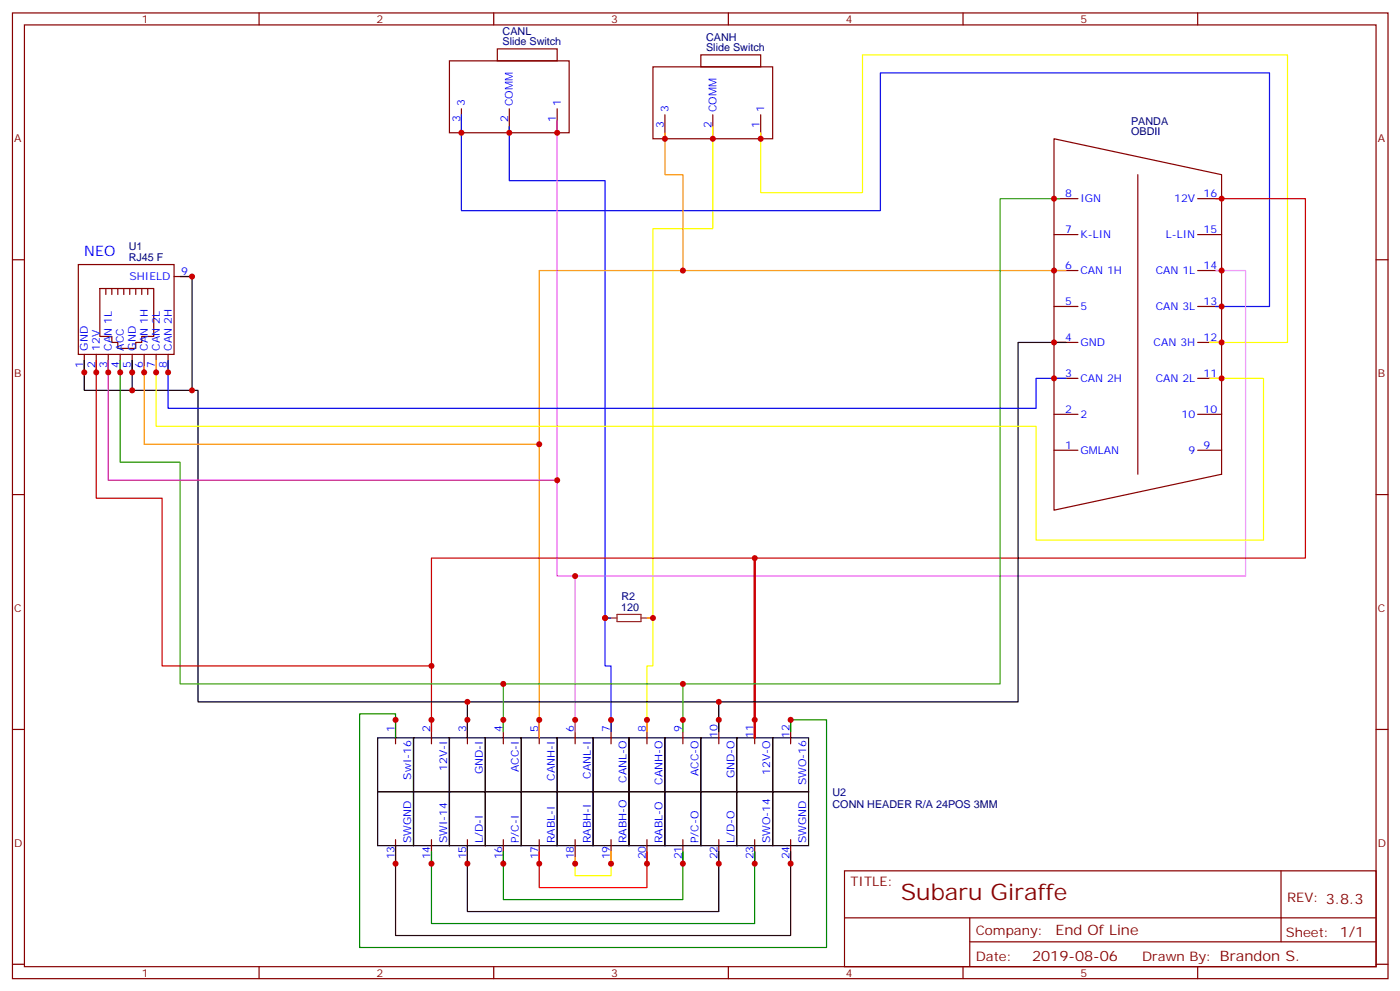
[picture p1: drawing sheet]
<svg xmlns="http://www.w3.org/2000/svg" width="413mm" height="292mm" viewBox="0 0 413 292" stroke-linecap="round" stroke-linejoin="round" font-family="sans-serif">
<g fill="none" stroke="#870000" stroke-width=".35">
<path d="M3.7 3.8h405.3v284.3h-405.3zM7.2 7.3h398.3v277.3h-398.3zM76.3 3.8v3.5M132.4 17.9h35.3v21.2h-35.3zM145.5 3.8v3.5M146.5 14.4h17.7v3.5h-17.7zM192.4 19.7h35.3v21.2h-35.3zM206.5 16.2h17.7v3.5h-17.7zM214.6 3.8v3.5M283.8 3.8v3.5M352.9 3.8v3.5M136 32v7.1"/>
<path d="M150.1 32v7.1M164.2 32v7.1M195.9 33.8v7.1M210 33.8v7.1M224.2 33.8v7.1M310.6 40.9l49.4 10.5v88.2l-49.4 10.6zM310.6 58.5h7M335.3 51.4v88.2M352.9 58.5h7.1M3.7 76.5h3.5M23.1 77.9h28.2v26.5h-28.2zM310.6 79.7h7"/>
<path d="M310.6 69.1h7M352.9 79.7h7.1M352.9 69.1h7.1M405.5 76.5h3.5M29.4 84.9h15.9v14.2h-3.5v1.7h-1.8v1.8h-5.3v-1.8h-1.8v-1.7h-3.5zM31.2 84.9v1.8M32.9 84.9v1.8M34.7 84.9v1.8M36.5 84.9v1.8M38.2 84.9v1.8M40 84.9v1.8M41.8 84.9v1.8"/>
<path d="M43.5 84.9v1.8M51.3 81.4h5.3M310.6 90.2h7M352.9 90.2h7.1M24.8 104.4v5.2M28.4 104.4v5.2M31.9 104.4v5.2M35.4 104.4v5.2M38.9 104.4v5.2M42.5 104.4v5.2M46 104.4v5.2M49.5 104.4v5.2"/>
<path d="M310.6 111.4h7M310.6 100.8h7M352.9 111.4h7.1M352.9 100.8h7.1M310.6 132.6h7M310.6 122h7M352.9 132.6h7.1M352.9 122h7.1M3.7 145.6h3.5M405.5 145.6h3.5M3.7 214.8h3.5M116.6 211.9v7.1"/>
<path d="M127.1 211.9v7.1M137.7 211.9v7.1M148.3 211.9v7.1M158.9 211.9v7.1M169.5 211.9v7.1M180.1 211.9v7.1M190.6 211.9v7.1M201.2 211.9v7.1M211.8 211.9v7.1M222.4 211.9v7.1M233 211.9v7.1M405.5 214.8h3.5"/>
<path d="M116.6 247.2v7.1M127.1 247.2v7.1M137.7 247.2v7.1M148.3 247.2v7.1M158.9 247.2v7.1M169.5 247.2v7.1M180.1 247.2v7.1M190.6 247.2v7.1M201.2 247.2v7.1M211.8 247.2v7.1M222.4 247.2v7.1M233 247.2v7.1"/>
<path d="M248.8 256.4h156.7v28.2h-156.7zM377.5 256.4v20.9M248.9 270.2h156.5M285.8 277.3h119.6M285.8 270.2v14.2M3.7 283.9h3.5M76.3 284.6v3.5M145.5 284.6v3.5M214.6 284.6v3.5M283.8 284.6v3.5M352.9 284.6v3.5M405.5 283.9h3.5"/>
</g>
<g fill="none" stroke="#000" stroke-width=".35">
<path d="M53.1 81.4h3.5v33.5h-31.8v-8.8M38.9 106.1v8.8M56.6 114.9h1.7v91.8h79.4M314.1 100.8h-14.1v105.9h-88.2M111.3 217.2h10.5v15.9h-10.5zM121.8 217.2h10.6v15.9h-10.6zM132.4 217.2h10.6v15.9h-10.6zM143 217.2h10.6v15.9h-10.6zM153.6 217.2h10.6v15.9h-10.6zM164.2 217.2h10.6v15.9h-10.6zM174.8 217.2h10.5v15.9h-10.5zM185.3 217.2h10.6v15.9h-10.6z"/>
<path d="M195.9 217.2h10.6v15.9h-10.6zM206.5 217.2h10.6v15.9h-10.6zM211.8 215.5v-8.8h-74.1v10.5M217.1 217.2h10.6v15.9h-10.6zM227.7 217.2h10.6v15.9h-10.6zM111.3 233.1h10.5v15.9h-10.5zM121.8 233.1h10.6v15.9h-10.6zM132.4 233.1h10.6v15.9h-10.6zM143 233.1h10.6v15.9h-10.6zM153.6 233.1h10.6v15.9h-10.6zM164.2 233.1h10.6v15.9h-10.6zM174.8 233.1h10.5v15.9h-10.5z"/>
<path d="M185.3 233.1h10.6v15.9h-10.6zM195.9 233.1h10.6v15.9h-10.6zM206.5 233.1h10.6v15.9h-10.6zM217.1 233.1h10.6v15.9h-10.6zM227.7 233.1h10.6v15.9h-10.6zM137.7 249v19.4h74.1v-17.6"/>
</g>
<path d="M178.3 182h3.5M181.8 180.9h7.1v2.1h-7.1zM188.9 182h3.5" fill="none" stroke="#8c2424" stroke-width=".35"/>
<path d="M180.1 182h-1.8v14.1h1.8v19.4" fill="none" stroke="#30f" stroke-width=".35"/>
<path d="M210 37.3v30h-17.6v114.7M224.2 39.1v17.6h29.9v-40.5h125.3v84.6h-23M46 106.1v19.4h259.3v33.5h67v-47.6h-15.9M190.6 182h1.8v14.1h-1.8v19.4M180.1 250.8v7h-10.6v-5.3" fill="none" stroke="#ff0" stroke-width=".35"/>
<path d="M136 33.8v28.2h123.4v-40.6h114.7v68.8h-15.9M150.1 37.3v15.9h28.2v128.8M49.5 106.1v14.1h255.8v-8.8h8.8" fill="none" stroke="#00f" stroke-width=".35"/>
<path d="M195.9 39.1v12.3h5.3v28.3M314.1 79.7h-155.2v137.5M42.5 107.9v22.9h116.4" fill="none" stroke="#f90" stroke-width=".35"/>
<path d="M358.2 79.7h8.8v89.9h-197.5v45.9" fill="none" stroke="#c6f" stroke-width=".35"/>
<path d="M358.2 58.5h26.5v105.8h-257.6v51.2M28.4 106.1v40.6h19.4v49.4h79.3" fill="none" stroke="#c00" stroke-width=".35"/>
<path d="M222.4 164.3v52.9" fill="none" stroke="#c00" stroke-width=".71"/>
<path d="M312.3 58.5h-17.6v142.9h-93.5M35.4 106.1v30h17.7v65.3h95.2M148.3 215.5v-14.1h52.9v14.1" fill="none" stroke="#390" stroke-width=".35"/>
<path d="M164.2 35.6v134h5.3" fill="none" stroke="#f0f" stroke-width=".35"/>
<path d="M233 215.5v-3.6h10.6v67.1h-137.6v-68.8h10.6v7M127.1 250.8v21.1h95.3v-21.1M148.3 250.8v14.1h52.9v-14.1" fill="none" stroke="#008700" stroke-width=".35"/>
<path d="M158.9 250.8v10.5h31.7v-10.5" fill="none" stroke="#f00" stroke-width=".35"/>
<path d="M116.6 249v26.4h116.4v-24.6" fill="none" stroke="#300" stroke-width=".35"/>
<path d="M31.9 106.1v35.3h132.3" fill="none" stroke="#c0f" stroke-width=".35"/>
<g fill="#c00">
<circle cx="31.9" cy="109.6" r=".88"/>
<circle cx="46" cy="109.6" r=".88"/>
<circle cx="35.4" cy="109.6" r=".88"/>
<circle cx="38.9" cy="114.9" r=".88"/>
<circle cx="38.9" cy="109.6" r=".88"/>
<circle cx="233" cy="254.3" r=".88"/>
<circle cx="116.6" cy="254.3" r=".88"/>
<circle cx="211.8" cy="254.3" r=".88"/>
<circle cx="137.7" cy="254.3" r=".88"/>
<circle cx="190.6" cy="254.3" r=".88"/>
<circle cx="158.9" cy="254.3" r=".88"/>
<circle cx="233" cy="211.9" r=".88"/>
<circle cx="169.5" cy="169.6" r=".88"/>
<circle cx="164.2" cy="39.1" r=".88"/>
<circle cx="136" cy="39.1" r=".88"/>
<circle cx="201.2" cy="79.7" r=".88"/>
<circle cx="195.9" cy="40.9" r=".88"/>
<circle cx="158.9" cy="211.9" r=".88"/>
<circle cx="178.3" cy="182" r=".88"/>
<circle cx="192.4" cy="182" r=".88"/>
<circle cx="201.2" cy="201.4" r=".88"/>
<circle cx="211.8" cy="211.9" r=".88"/>
<circle cx="137.7" cy="211.9" r=".88"/>
<circle cx="127.1" cy="211.9" r=".88"/>
<circle cx="180.1" cy="211.9" r=".88"/>
<circle cx="190.6" cy="211.9" r=".88"/>
<circle cx="210" cy="40.9" r=".88"/>
<circle cx="224.2" cy="40.9" r=".88"/>
<circle cx="169.5" cy="211.9" r=".88"/>
<circle cx="222.4" cy="211.9" r=".88"/>
<circle cx="222.4" cy="164.3" r=".88"/>
<circle cx="148.3" cy="211.9" r=".88"/>
<circle cx="201.2" cy="211.9" r=".88"/>
<circle cx="211.8" cy="206.7" r=".88"/>
<circle cx="169.5" cy="254.3" r=".88"/>
<circle cx="180.1" cy="254.3" r=".88"/>
<circle cx="148.3" cy="254.3" r=".88"/>
<circle cx="201.2" cy="254.3" r=".88"/>
<circle cx="127.1" cy="254.3" r=".88"/>
<circle cx="222.4" cy="254.3" r=".88"/>
<circle cx="116.6" cy="211.9" r=".88"/>
<circle cx="150.1" cy="39.1" r=".88"/>
<circle cx="56.6" cy="81.4" r=".88"/>
<circle cx="24.8" cy="109.6" r=".88"/>
<circle cx="137.7" cy="206.7" r=".88"/>
<circle cx="148.3" cy="201.4" r=".88"/>
<circle cx="28.4" cy="109.6" r=".88"/>
<circle cx="127.1" cy="196.1" r=".88"/>
<circle cx="49.5" cy="109.6" r=".88"/>
<circle cx="42.5" cy="109.6" r=".88"/>
<circle cx="158.9" cy="130.8" r=".88"/>
<circle cx="164.2" cy="141.4" r=".88"/>
<circle cx="360" cy="58.5" r=".88"/>
<circle cx="360" cy="79.7" r=".88"/>
<circle cx="360" cy="90.2" r=".88"/>
<circle cx="360" cy="100.8" r=".88"/>
<circle cx="360" cy="111.4" r=".88"/>
<circle cx="310.6" cy="58.5" r=".88"/>
<circle cx="310.6" cy="79.7" r=".88"/>
<circle cx="310.6" cy="100.8" r=".88"/>
<circle cx="310.6" cy="111.4" r=".88"/>
<circle cx="56.6" cy="114.9" r=".88"/>
</g>
<text font-size="6.7" fill="#800" x="265.4" y="265">Subaru Giraffe</text>
<text font-size="4.2" fill="#00f" x="24.8" y="75.5">NEO</text>
<g font-size="4.2" fill="#800">
<text x="311" y="275.2">End Of Line</text>
<text x="304.1" y="283">2019-08-06</text>
</g>
<g font-size="3.9" fill="#800">
<text x="250.6" y="261">TITLE:</text>
<text x="379.2" y="265.7">REV: 3.8.3</text>
<text x="287.5" y="275.2">Company:</text>
<text x="378.9" y="275.8">Sheet: 1/1</text>
<text x="287.5" y="282.9">Date:</text>
<text x="336.6" y="282.9">Drawn By: Brandon S.</text>
</g>
<g font-size="3.2" fill="#800">
<text x="41.8" y="6.8">1</text>
<text x="110.9" y="6.8">2</text>
<text x="180.1" y="6.8">3</text>
<text x="249.2" y="6.8">4</text>
<text x="318.3" y="6.8">5</text>
<text x="4.2" y="41.9">A</text>
<text x="406" y="41.9">A</text>
<text x="4.2" y="111.1">B</text>
<text x="406" y="111.1">B</text>
<text x="4.2" y="180.2">C</text>
<text x="406" y="180.2">C</text>
<text x="4.2" y="249.3">D</text>
<text x="406" y="249.3">D</text>
<text x="41.8" y="287.6">1</text>
<text x="110.9" y="287.6">2</text>
<text x="180.1" y="287.6">3</text>
<text x="249.2" y="287.6">4</text>
<text x="318.3" y="287.6">5</text>
</g>
<g font-size="3.2" fill="#000080">
<text x="148.1" y="10.2">CANL</text>
<text x="208.1" y="12">CANH</text>
<text x="148.1" y="13.3">Slide Switch</text>
<text x="208.1" y="15.1">Slide Switch</text>
<text x="333.3" y="39.8">OBDII</text>
<text x="333.3" y="36.7">PANDA</text>
<text x="37.9" y="76.8">RJ45 F</text>
<text x="37.9" y="73.6">U1</text>
<text x="183.1" y="179.8">120</text>
<text x="183.1" y="176.6">R2</text>
<text x="245.3" y="237.9">CONN HEADER R/A 24POS 3MM</text>
<text x="245.3" y="234.4">U2</text>
</g>
<g font-size="3.2" fill="#00f">
<text x="135.6" y="35.8" transform="rotate(-90 135.6 35.8)">3</text>
<text x="137" y="31.3" transform="rotate(-90 137 31.3)">3</text>
<text x="149.7" y="35.8" transform="rotate(-90 149.7 35.8)">2</text>
<text x="151.1" y="31.3" transform="rotate(-90 151.1 31.3)">COMM</text>
<text x="163.8" y="35.8" transform="rotate(-90 163.8 35.8)">1</text>
<text x="165.2" y="31.3" transform="rotate(-90 165.2 31.3)">1</text>
<text x="197" y="33.1" transform="rotate(-90 197 33.1)">3</text>
<text x="211.1" y="33.1" transform="rotate(-90 211.1 33.1)">COMM</text>
<text x="225.2" y="33.1" transform="rotate(-90 225.2 33.1)">1</text>
<text x="195.6" y="37.6" transform="rotate(-90 195.6 37.6)">3</text>
<text x="209.7" y="37.6" transform="rotate(-90 209.7 37.6)">2</text>
<text x="223.8" y="37.6" transform="rotate(-90 223.8 37.6)">1</text>
<text x="313.9" y="58.1">8</text>
<text x="318.3" y="59.5">IGN</text>
<text x="346" y="59.5">12V</text>
<text x="354.7" y="58.1">16</text>
<text x="313.9" y="68.7">7</text>
<text x="318.3" y="70.1">K-LIN</text>
<text x="343.5" y="70.1">L-LIN</text>
<text x="354.7" y="68.7">15</text>
<text x="38.1" y="82.5">SHIELD</text>
<text x="53.4" y="81.1">9</text>
<text x="313.9" y="79.3">6</text>
<text x="318.3" y="80.7">CAN 1H</text>
<text x="340.6" y="80.7">CAN 1L</text>
<text x="354.7" y="79.3">14</text>
<text x="313.9" y="89.9">5</text>
<text x="354.7" y="89.9">13</text>
<text x="318.3" y="91.3">5</text>
<text x="340.6" y="91.3">CAN 3L</text>
<text x="313.9" y="100.5">4</text>
<text x="318.3" y="101.9">GND</text>
<text x="339.9" y="101.9">CAN 3H</text>
<text x="354.7" y="100.5">12</text>
<text x="25.9" y="103.3" transform="rotate(-90 25.9 103.3)">GND</text>
<text x="29.4" y="103.3" transform="rotate(-90 29.4 103.3)">12V</text>
<text x="32.9" y="103.3" transform="rotate(-90 32.9 103.3)">CAN 1L</text>
<text x="36.5" y="103.3" transform="rotate(-90 36.5 103.3)">ACC</text>
<text x="40" y="103.3" transform="rotate(-90 40 103.3)">GND</text>
<text x="43.5" y="103.3" transform="rotate(-90 43.5 103.3)">CAN 1H</text>
<text x="47.1" y="103.3" transform="rotate(-90 47.1 103.3)">CAN 2L</text>
<text x="50.6" y="103.3" transform="rotate(-90 50.6 103.3)">CAN 2H</text>
<text x="24.5" y="108.5" transform="rotate(-90 24.5 108.5)">1</text>
<text x="28" y="108.5" transform="rotate(-90 28 108.5)">2</text>
<text x="31.5" y="108.5" transform="rotate(-90 31.5 108.5)">3</text>
<text x="35.1" y="108.5" transform="rotate(-90 35.1 108.5)">4</text>
<text x="38.6" y="108.5" transform="rotate(-90 38.6 108.5)">5</text>
<text x="42.1" y="108.5" transform="rotate(-90 42.1 108.5)">6</text>
<text x="45.6" y="108.5" transform="rotate(-90 45.6 108.5)">7</text>
<text x="49.2" y="108.5" transform="rotate(-90 49.2 108.5)">8</text>
<text x="313.9" y="111.1">3</text>
<text x="318.3" y="112.5">CAN 2H</text>
<text x="340.6" y="112.5">CAN 2L</text>
<text x="354.7" y="111.1">11</text>
<text x="313.9" y="121.6">2</text>
<text x="318.3" y="123">2</text>
<text x="348.2" y="123">10</text>
<text x="354.7" y="121.6">10</text>
<text x="313.9" y="132.2">1</text>
<text x="318.3" y="133.6">GMLAN</text>
<text x="350.2" y="133.6">9</text>
<text x="354.7" y="132.2">9</text>
<text x="116.2" y="215.5" transform="rotate(-90 116.2 215.5)">1</text>
<text x="126.8" y="215.5" transform="rotate(-90 126.8 215.5)">2</text>
<text x="137.4" y="215.5" transform="rotate(-90 137.4 215.5)">3</text>
<text x="148" y="215.5" transform="rotate(-90 148 215.5)">4</text>
<text x="158.5" y="215.5" transform="rotate(-90 158.5 215.5)">5</text>
<text x="169.1" y="215.5" transform="rotate(-90 169.1 215.5)">6</text>
<text x="179.7" y="215.5" transform="rotate(-90 179.7 215.5)">7</text>
<text x="190.3" y="215.5" transform="rotate(-90 190.3 215.5)">8</text>
<text x="200.9" y="215.5" transform="rotate(-90 200.9 215.5)">9</text>
<text x="211.5" y="217.2" transform="rotate(-90 211.5 217.2)">10</text>
<text x="222" y="217.2" transform="rotate(-90 222 217.2)">11</text>
<text x="232.6" y="217.2" transform="rotate(-90 232.6 217.2)">12</text>
<text x="131.7" y="226.9" transform="rotate(-90 131.7 226.9)">12V-I</text>
<text x="152.9" y="227.3" transform="rotate(-90 152.9 227.3)">ACC-I</text>
<text x="121.1" y="229.5" transform="rotate(-90 121.1 229.5)">SwI-16</text>
<text x="142.3" y="228" transform="rotate(-90 142.3 228)">GND-I</text>
<text x="163.5" y="229.9" transform="rotate(-90 163.5 229.9)">CANH-I</text>
<text x="174.1" y="229.2" transform="rotate(-90 174.1 229.2)">CANL-I</text>
<text x="184.6" y="230.4" transform="rotate(-90 184.6 230.4)">CANL-O</text>
<text x="195.2" y="231" transform="rotate(-90 195.2 231)">CANH-O</text>
<text x="205.8" y="228.5" transform="rotate(-90 205.8 228.5)">ACC-O</text>
<text x="216.4" y="229.2" transform="rotate(-90 216.4 229.2)">GND-O</text>
<text x="227" y="228.1" transform="rotate(-90 227 228.1)">12V-O</text>
<text x="237.6" y="231.2" transform="rotate(-90 237.6 231.2)">SWO-16</text>
<text x="121.1" y="248.3" transform="rotate(-90 121.1 248.3)">SWGND</text>
<text x="131.7" y="248.3" transform="rotate(-90 131.7 248.3)">SWI-14</text>
<text x="142.3" y="248.3" transform="rotate(-90 142.3 248.3)">L/D-I</text>
<text x="152.9" y="248.3" transform="rotate(-90 152.9 248.3)">P/C-I</text>
<text x="163.5" y="248.3" transform="rotate(-90 163.5 248.3)">RABL-I</text>
<text x="174.1" y="248.3" transform="rotate(-90 174.1 248.3)">RABH-I</text>
<text x="184.6" y="248.3" transform="rotate(-90 184.6 248.3)">RABH-O</text>
<text x="195.2" y="248.3" transform="rotate(-90 195.2 248.3)">RABL-O</text>
<text x="205.8" y="248.3" transform="rotate(-90 205.8 248.3)">P/C-O</text>
<text x="216.4" y="248.3" transform="rotate(-90 216.4 248.3)">L/D-O</text>
<text x="227" y="248.3" transform="rotate(-90 227 248.3)">SWO-14</text>
<text x="237.6" y="248.3" transform="rotate(-90 237.6 248.3)">SWGND</text>
<text x="116.2" y="253" transform="rotate(-90 116.2 253)">13</text>
<text x="126.8" y="253" transform="rotate(-90 126.8 253)">14</text>
<text x="137.4" y="253" transform="rotate(-90 137.4 253)">15</text>
<text x="148" y="253" transform="rotate(-90 148 253)">16</text>
<text x="158.5" y="253" transform="rotate(-90 158.5 253)">17</text>
<text x="169.1" y="253" transform="rotate(-90 169.1 253)">18</text>
<text x="179.7" y="253" transform="rotate(-90 179.7 253)">19</text>
<text x="190.3" y="253" transform="rotate(-90 190.3 253)">20</text>
<text x="200.9" y="253" transform="rotate(-90 200.9 253)">21</text>
<text x="211.5" y="253" transform="rotate(-90 211.5 253)">22</text>
<text x="222" y="253" transform="rotate(-90 222 253)">23</text>
<text x="232.6" y="253" transform="rotate(-90 232.6 253)">24</text>
</g>
</svg>
